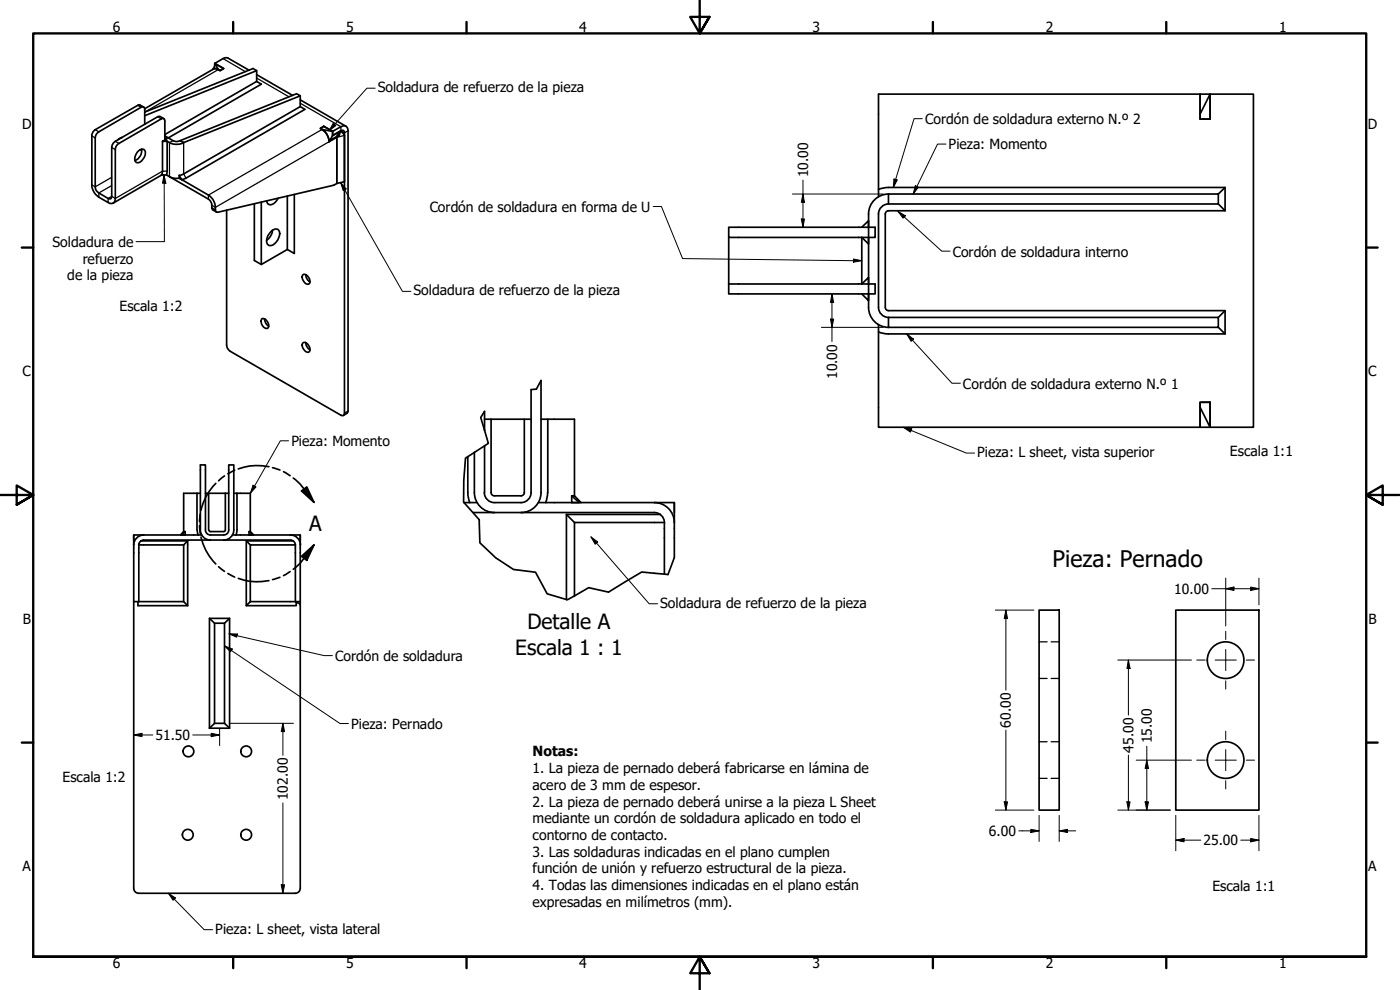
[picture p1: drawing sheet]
<svg xmlns="http://www.w3.org/2000/svg" width="420mm" height="297mm" viewBox="0 0 420 297" stroke-linecap="round" stroke-linejoin="round" font-family="sans-serif">
<!-- layer: Visible (ANSI) -->
<g fill="none" stroke="#000" stroke-width=".51">
<path d="M64.5 19l2.4-1.4 1.2-.3 6.6 3.8M64.5 19l2.6 1.6-1.1 .6-.5-.3M64.5 19.4v-.4l2.6 1.6-1.1 .6-.5-.3M64.5 19.4l-.7 1.5M64.5 19v.4M64.5 19l1 1.9M43.1 32.1l-1.3-.7-.5 .2-12.7 7.3-.7 .6-.3 .9v15.7l1.1 2.2 1 .9 2.7 1.6a1.31 1.31 0 0 0 1.6 .1 1.31 1.31 0 0 0 .6-1.4v-14.6l.2-.9 .9-1 12.7-7.3a.63 .63 0 0 1 1 .2l.1 6.1M43.4 33.6l32.5-13 1.1 .6-33.6 13.5M49.1 35.6l-1.2-.7-.6 .1-12.7 7.4-.6 .6-.5 1.2v14.7l-.2 .6h-.9l-3.1-1.9-.7-1.1v-15.1l.2-.8 .9-1.1 13-7.4 .5 .1 .2 .6v4.5M65.5 20.9a1.29 1.29 0 0 0-1.5-.1l-20.6 11.8M77 22.4l10.8 6.2M77 21.2v3.2"/>
<path d="M77 24.4l-27.5 16M77 24.4l1.4 .9-27.9 16.1M90.1 32l-35 20.2-1.3 .4M90.1 32l1.4 .8-35.7 20.7-1.3 .4M90.1 30l13.7 7.9M90.1 28.8v3.2M97.2 37.9l-1.1 .6a4.5 4.5 0 0 1 2.6 4M97.2 37.9l2.6 1.5v1.3l2.5-1.5a.63 .63 0 0 1 1 .3v84.8a.63 .63 0 0 1-1 .3l-33.2-19.2-.9-1-.2-.8v-40.6M97.2 37.9l-1.1 .6 .5 .3 3.2 .6 2.5-1.4a1.31 1.31 0 0 1 1.5-.1 1.31 1.31 0 0 1 .7 1.3v84.2l-.4 .6-1 .6M101.9 39.7a1.47 1.47 0 0 1-.8 1.5M102.4 39.4l1 1.2M102.5 39.2l-.6 .5"/>
<path d="M360.2 28.2h3v7.5h-3zM360.2 34.2v-6h-96.5v30.8M363.2 28.2v7.5h-3v-1.5M363.2 28.2h13v100h-13M363.2 28.2l-3 6M36.4 41.3h.1M36.6 41.3l-1.2 .6M41.6 45.3a1.12 1.12 0 0 1 1.4-.5 1.12 1.12 0 0 1 .6 1.4l-.4 1.1a1.98 1.98 0 0 1-2.4 1.4 2.5 2.5 0 0 1 .8-3.4zM42.5 44.8a3.2 3.2 0 0 1-2 3.4M48.6 52.4l-14.6 8.5M48.8 42.4l.7-.4 .7 .4zM48.8 42.4v9l-.3 1 1.5 .1"/>
<path d="M49.5 42a5.2 5.2 0 0 0 5.6 .8M49.5 40.8l2.8 1.5 .9 .2 .8-.3M49.5 41.2l.7 .4-.7 .4zM50 52.5l.9 .5M50.2 42.4v9l-.2 1.1M50.9 53l1.6 .5h1.3l8.7 5a5.1 5.1 0 0 1 2.2 4.8l.1 .2 .6 .2 34.6-8.1 1.1-.6M50.9 53l11.6 6.7 .7 .7 .4 .8 .2 1.7 1.2 .7M53.8 52.6l.7 1.3M53.8 52.6v.9l.7 .4M54 42.2l35-14.1 1.1 .7-35 14zM83.5 59.5a2.76 2.76 0 0 1-2.7 1.9l-.4-.3-.4-.9M86.2 58.9v16"/>
<path d="M88.3 58.3v17.8l-2.1-1.2M99 42.1l1.9-1 1.2-1.7-2.3 1.3-1.1 1.8M101.1 41.2l-2.4 1.3M101.1 41.2v13.8M103.4 54.5l-2.3 .5M263.7 56.8l3-.6h101v7h-101.1a.99 .99 0 0 0-.9 1M266.6 58.2h99v3h-99zM266.7 58.2a6 6 0 0 0-6 6M367.7 56.2l-2.1 2M76.3 61.1v17.1l2.1 1.2 7.8-4.5M78.4 60.6v18.8M81.5 69.3a1.38 1.38 0 0 1 1.8-.5 1.38 1.38 0 0 1 .6 1.9 3.1 3.1 0 0 1-3.3 2.9 2.6 2.6 0 0 1 .4-3.8z"/>
<path d="M81.8 69.1l-.6 1.7-1.2 1.3M218.7 68.2h42v3h-42zM218.7 71.2v14M258.6 68.2l2.1-2v2M260.7 68.2h1.9v3h-1.9M260.7 71.2v2l-2.1-2v14l2.1-2v2M260.7 64.2v4M260.7 71.2v14M263.7 64.2v28a3 3 0 0 0 3 3M265.7 64.2v28a.98 .98 0 0 0 1 1h101v7h-101.1l-2.9-.6M266.7 61.2a3 3 0 0 0-3 3M365.6 61.2l2.1 2"/>
<path d="M78.5 95.7a1.85 1.85 0 0 1 1.8 .9 1.85 1.85 0 0 1 0 1.9 2.03 2.03 0 0 1-1.8-2.8zM79.4 95.7l.4 1.3 .8 .8M90.9 82.4a1.85 1.85 0 0 1 1.8 .9 1.85 1.85 0 0 1-.1 2 2.03 2.03 0 0 1-1.7-2.9zM91.8 82.4l.3 1.3 .9 .9M218.7 85.2h42v3h-42zM258.6 88.2l2.1 2v-2M260.7 88.2a11.4 11.4 0 0 0 .6 6.8 6 6 0 0 0 5.4 3.2M260.7 85.2h1.9v3h-1.9M263.7 97.4v30.8h96.5v-6M266.6 95.2h99v3h-99zM365.6 98.2l2.1 2M367.7 93.2l-2.1 2"/>
<path d="M90.9 102.9a1.57 1.57 0 0 1 2 1.2 1.03 1.03 0 0 1-.6 1.6 2.1 2.1 0 0 1-1.4-2.8zM91.8 102.8l.3 1.3 .9 .9M159.4 116.9v30.9a3 3 0 0 1-3 3M162.4 114.2v33.6a6 6 0 0 1-6 6M140.4 137v11.3l.6 2.5M142.4 135.7v12.1a6 6 0 0 0 6 6M145.4 125.8h2v22a.98 .98 0 0 0 1 1M145.4 123.4v5.7M145.4 133.8v14M147.4 125.8h10M159.4 125.8h-2v22a.98 .98 0 0 1-1 1M162.4 125.8h2v22"/>
<path d="M164.4 125.8h8v23M360.2 120.7h3v7.5h-3zM360.2 122.2l3 6M363.2 120.7h-3v1.5M363.2 120.7v7.5M55.1 159.5h.5M55.1 159.5l-.9 1M59.1 148v11M59.2 159l.3 1.5M60.1 148h-5v11.5M61.7 148h6.9M62.6 148v11"/>
<path d="M62.7 159l.5 .5M67.6 148v11.3l-.4 .2h-4.1M70.2 148h4.9v11.5M71.1 148v11l-.3 1.5M74.7 159.5l1.1 1h-1.1v-1h.4M75.1 159.5l1 1M139.3 150.8h3.9M141.9 153.8h54.5M145.4 147.8a3 3 0 0 0 3 3M148.4 150.8h8M148.4 148.8h8M161.6 150.8h40.8v16.5"/>
<path d="M164.3 147.8l-.5 3M170 154.4l2.4 2.4M171.6 148.8h.8l2 2M171.6 148.8l2.2 2h-2.2zM196.4 150.8a6 6 0 0 1 6 6M196.4 153.8a3 3 0 0 1 3 3M198.2 154.4h-28.2v25.5M202.4 150.8v3M40.1 160.5v1.5M41.7 163.5v17h-1.6M41.7 163.2v.3M41.7 163.5h13.4"/>
<path d="M42.2 162.3h14.1v19.4h-14.9v-1.2M43.1 160.5h-3v106a1.49 1.49 0 0 0 1.5 1.5h47M43.1 160.5h17.4M43.1 160.5a3 3 0 0 0-3 3M54.4 160.5l1.2-1v1zM55.1 163.5v17h-13.4M56.3 162.3l-1.2 1.2M63.1 160.5h4.1a1.49 1.49 0 0 0 1.4-1.5v-19.5h1.6v19.5a3 3 0 0 1-3 3M63.2 160.5a1.49 1.49 0 0 1-1.5-1.5v-19.5h-1.6v19.5a3 3 0 0 0 3.1 3M69.7 160.5h20.4v106a1.49 1.49 0 0 1-1.5 1.5M73.9 162.3l1.2 1.2M87.1 162h-44a1.49 1.49 0 0 0-1.4 1.5"/>
<path d="M87.2 160.5a3 3 0 0 1 3 3M87.2 162a1.49 1.49 0 0 1 1.4 1.5M88 162.3h-14.1v19.4h15v-1.2M90.1 160.5v1.5M199.4 172.3v-15.5h-27v22M55.1 180.5l1.2 1.2M62.9 185.5h6v33h-6zM62.9 185.5l1.5 1.5M68.9 185.5l-1.5 1.5M75.1 180.5v-17h13.5v17h1.5M75.1 180.5h13.5M75.1 180.5l-1.2 1.2"/>
<path d="M88.9 180.8l1 .4 .2 .3M311.8 183.1h6.1v60h-6.1zM352.9 183.1h24.9v60h-24.9zM64.4 217v-30h3v30M64.4 217h3M64.4 217l-1.5 1.5M67.4 217l1.5 1.5"/>
<circle cx="367.8" cy="198.1" r="5.5"/>
<circle cx="56.5" cy="225.4" r="1.62"/>
<circle cx="73.9" cy="225.4" r="1.62"/>
<circle cx="367.8" cy="228" r="5.5"/>
<circle cx="56.4" cy="250.5" r="1.62"/>
<circle cx="73.9" cy="250.5" r="1.62"/>
</g>
<!-- layer: Visible Narrow (ANSI) -->
<g fill="none" stroke="#000" stroke-width=".38">
<path d="M66.9 17.6l6.8 3.9M28.6 38.9l1.1 .6M41.3 31.6l1.1 .6M47.3 35l1.1 .7M65.5 20.9l-22.1 12.7M77 23.4l9.7 5.7M90.1 31l12.2 7v1.2M96.6 38.8l-34.1 19.7v1.2M104.5 39.2l-1.1 .7-.9-.5M27.6 40.8l1 .6M33.5 44.2l1.1 .7M33.5 53.2l-4.9 2.9-1-.6"/>
<path d="M33.5 55.7l-3.8 2.2v1.3M34.6 42.4l1.1 .6M50.2 51.4h-1.4l-14.2 8.1-1.1-.6-1.1 .6v1.3M51.9 42.2l-1 .6v10.2M55.1 42.8v9.4l.7 1.3M98.7 42.5l-34.1 19.7-1-.6M100.9 41.1l.2 .1M101.1 41.2v13.8M103.4 40.6l-2.3 .6M63.6 62.3l1 .6M104.5 123.4l-1.1 .5"/>
</g>
<!-- layer: Break Line (ANSI) -->
<path d="M162.4 114.2l-1.4 2.6-1.6 .1M145.4 123.4l-1.1 1.9 2.3 7.7-6.9 4.5-.5 6.5-.1 6.6 4.7 5.3 .2 7 4.8 4.5 5.3 3.5 6.6 .8 3.5 6.5 6.1 1.7 6.4-3.6 5.9 1.4 10-6.1 7.9 .8 1.9-5.1" fill="none" stroke="#000" stroke-width=".51"/>
<!-- layer: Hidden (ANSI) -->
<path d="M311.8 192.6h2.5M315.5 192.6h2.4M311.8 203.6h2.5M315.5 203.6h2.4M311.8 222.6h2.5M311.8 233.5h2.5M315.5 222.6h2.4M315.5 233.5h2.4" fill="none" stroke="#000" stroke-width=".38"/>
<!-- layer: Detail Boundary (ANSI) -->
<g fill="none" stroke="#000" stroke-width=".51">
<path d="M59.9 157.7l.2 2.3M60.1 154.2l-.2 2.3M64.8 145a16.5 16.5 0 0 0-4.5 8.1M67.4 142.8l-1.8 1.5M70.4 141.1l-2 1.1M80.7 140h-.2a16.7 16.7 0 0 0-9 .7M81.8 140.3l2.2 .7M85.1 141.5l2 1.2M88 143.4l2.1 1.9 4.1 5.4M90.5 147.3l1.6-1.2 2.1 4.6zM60.3 161.1a16.5 16.5 0 0 0 4.5 8.1M65.6 170l1.8 1.4"/>
<path d="M68.4 172.1l2 1.1M71.5 173.5a17.3 17.3 0 0 0 9.2 .7M84 173.2l-2.2 .7M87.1 171.5l-2 1.2M90.5 166.9l3.7-3.4-2.1 4.6zM94.2 163.5l-4.1 5.5-2.1 1.8"/>
</g>
<path d="M90.5 147.3l1.6-1.2 2.1 4.6zM90.5 166.9l3.7-3.4-2.1 4.6z" fill="#000"/>
<!-- layer: Border (ANSI) -->
<g fill="none" stroke="#000" stroke-width=".7">
<path d="M70 6.6v3.4M140 6.6v3.4M210 0v10l-2.9-4.9h5.8l-2.9 4.9 2.9-4.9M280 6.6v3.4M350 6.6v3.4M6.5 74.3h3.5M410 74.3h3.4M0 148.5h10l-5-2.8v5.7l5-2.9-5 2.9M420 148.5h-10l5-2.8v5.7l-5-2.9 5 2.9M6.5 222.8h3.5M410 222.8h3.4M10 287.1v-277.1h400v277.1h-400h400"/>
<path d="M70 287.1v3.4M140 287.1v3.4M212.9 292l-2.9-4.9 2.9 4.9h-5.8l2.9-4.9v9.9M280 287.1v3.4M350 287.1v3.4"/>
</g>
<!-- layer: Dimension (ANSI) -->
<g fill="none" stroke="#000" stroke-width=".3">
<path d="M237.8 58.2h27.2M241 58.2l.4 2.5h-.9zM241 54v14.2M240.5 65.7h.9l-.4 2.5zM246.5 98.2h18.5M249.2 95.7h1l-.5 2.5zM249.7 88.2l.5 2.5h-1zM249.7 88.2v14.3M363.7 176.6h14.1M367.9 176.6l2.4-.5v1.1zM367.9 173.5v14.3M375.3 176.1l2.5 .5-2.5 .6z"/>
<path d="M377.8 173.5v8M298.7 183.1h11.6M301.9 183.1l.5 2.5h-1zM301.9 183.1v24M335.5 198h22.1M338.6 198l.6 2.6h-1zM338.6 198v16.6M65.9 218.6v5.1M69 217h19.1M84.9 217l.5 2.5h-1zM84.9 217v9.6M301.9 219.1v24"/>
<path d="M40.1 220.5l2.5-.5v1zM40.1 220.5h5.7M57.8 220.5h8.1M63.4 220l2.5 .5-2.5 .5zM338.6 226.6v16.5M341 228.1h16.6M344.2 228.1l.5 2.5h-1zM344.2 223.9v19.2M84.9 240.9v27.1M298.7 243.1h11.6M301.4 240.6h1l-.5 2.5zM305.8 249.3h6"/>
<path d="M309.4 248.8l2.4 .5-2.4 .5zM311.8 244.7v7.8M317.9 249.3l2.5-.5v1zM317.9 249.3h4.9M317.9 244.7v7.8M335.5 243.1h15.7M338.2 240.6h1l-.6 2.5zM343.7 240.6h1l-.5 2.5zM352.9 252.1l2.4-.5v1zM352.9 252.1h7.5M352.9 244.7v10.6M372.4 252.1h5.4"/>
<path d="M375.3 251.6l2.5 .5-2.5 .5zM377.8 244.7v10.6M84.4 265.5h1l-.5 2.5z"/>
</g>
<g fill="#000">
<path d="M240.5 65.7h.9l-.4 2.5zM241 58.2l.4 2.5h-.9zM249.2 95.7h1l-.5 2.5zM249.7 88.2l.5 2.5h-1zM367.9 176.6l2.4-.5v1.1zM375.3 176.1l2.5 .5-2.5 .6zM301.9 183.1l.5 2.5h-1zM84.9 217l.5 2.5h-1zM338.6 198l.6 2.6h-1zM40.1 220.5l2.5-.5v1zM63.4 220l2.5 .5-2.5 .5zM344.2 228.1l.5 2.5h-1z"/>
<path d="M301.4 240.6h1l-.5 2.5zM309.4 248.8l2.4 .5-2.4 .5zM317.9 249.3l2.5-.5v1zM338.2 240.6h1l-.6 2.5zM343.7 240.6h1l-.5 2.5zM352.9 252.1l2.4-.5v1zM375.3 251.6l2.5 .5-2.5 .5zM84.4 265.5h1l-.5 2.5z"/>
</g>
<!-- layer: Symbol (ANSI) -->
<g fill="none" stroke="#000" stroke-width=".3">
<path d="M100 37l.8 .7-2.1 1.5zM112.6 26.5h-2.5l-11.4 12.7M276.8 35.6h-2.5l-6.2 20.6M49.2 52.5l.6 2.5h-1zM49.2 52.5l.1 20h-8.5M102.2 54.8l1.7 1.9-.9 .5zM102.2 54.8l18.6 32.6h2.5M268.3 53.7l1 .3-1.2 2.2zM274.7 55.7l.9 .5-1.5 2zM283.9 43.2h-2.5l-7.3 15M196 62h2.5l6.4 15.6 53.7 .6M256.2 77.7l2.4 .5-2.4 .5z"/>
<path d="M269.5 63.4l2.2 1.4-.7 .7zM269.5 63.4l13.1 12h2.5M272.1 100.2l2 1.5-.7 .7zM272.1 100.2l13.6 14.8h2.5M86.6 132.3h-2.5l-9 15.7M271.1 128.2l2.5 .5-.4 1zM271.1 128.2l18.9 7.7h2.5M75.9 145.6l.9 .5-1.7 1.9zM177.4 161.1l2 1.5-.8 .7zM177.4 161.1l17.4 20.1h2.6M67.4 193.8l2.3 .9-.5 .9zM67.4 193.8l34.6 23.3h2.6"/>
<path d="M68.7 190.2h2.5l-.2 1zM68.7 190.2l28.6 6.5h2.5M50.5 268l2.1 1.4-.7 .7zM50.5 268l10.8 10.9h2.5"/>
</g>
<g fill="#000">
<path d="M100 37l.8 .7-2.1 1.5zM49.2 52.5l.6 2.5h-1zM102.2 54.8l1.7 1.9-.9 .5zM268.3 53.7l1 .3-1.2 2.2zM274.7 55.7l.9 .5-1.5 2zM256.2 77.7l2.4 .5-2.4 .5zM269.5 63.4l2.2 1.4-.7 .7zM272.1 100.2l2 1.5-.7 .7zM271.1 128.2l2.5 .5-.4 1zM75.9 145.6l.9 .5-1.7 1.9zM177.4 161.1l2 1.5-.8 .7zM67.4 193.8l2.3 .9-.5 .9z"/>
<path d="M68.7 190.2h2.5l-.2 1zM50.5 268l2.1 1.4-.7 .7z"/>
</g>
<!-- layer: Center Mark (ANSI) -->
<path d="M359.2 198h2.5M364.7 198h6.3M367.9 189.4v2.5M367.9 194.9v6.3M374 198h2.5M367.9 204.3v2.4M367.9 219.4v2.5M359.2 228.1h2.5M364.7 228.1h6.3M367.9 224.9v6.4M367.9 234.2v2.5M374 228.1h2.5" fill="none" stroke="#000" stroke-width=".3"/>
<text font-size="6.9" x="315.8" y="170.1">Pieza: Pernado</text>
<g font-size="6.3">
<text x="92.8" y="159.4">A</text>
<text x="158.3" y="188.8">Detalle A</text>
<text x="154.6" y="196.4">Escala 1 : 1</text>
</g>
<g font-size="4.2">
<text x="33.8" y="9.6">6</text>
<text x="103.9" y="9.6">5</text>
<text x="173.9" y="9.6">4</text>
<text x="243.8" y="9.6">3</text>
<text x="313.9" y="9.6">2</text>
<text x="383.9" y="9.6">1</text>
<text x="113.4" y="27.6">Soldadura de refuerzo de la pieza</text>
<text x="6.7" y="38.7">D</text>
<text x="277.6" y="37.3">Cordón de soldadura externo N.º 2</text>
<text x="410.5" y="38.7">D</text>
<text x="284.7" y="44.8">Pieza: Momento</text>
<text x="242.5" y="53.2" transform="rotate(-90 242.5 53.2)">10.00</text>
<text x="129" y="63.7">Cordón de soldadura en forma de U</text>
<text x="15.7" y="74">Soldadura de</text>
<text x="285.9" y="77.1">Cordón de soldadura interno</text>
<text x="24.8" y="79.1">refuerzo</text>
<text x="20.2" y="84.1">de la pieza</text>
<text x="124.1" y="88.6">Soldadura de refuerzo de la pieza</text>
<text x="35.9" y="93.3">Escala 1:2</text>
<text x="6.8" y="113">C</text>
<text x="251.2" y="113.7" transform="rotate(-90 251.2 113.7)">10.00</text>
<text x="410.7" y="113">C</text>
<text x="289" y="116.6">Cordón de soldadura externo N.º 1</text>
<text x="87.4" y="133.7">Pieza: Momento</text>
<text x="293.3" y="137.1">Pieza: L sheet, vista superior</text>
<text x="369.1" y="136.7">Escala 1:1</text>
<text x="352.4" y="178.2">10.00</text>
<text x="198.1" y="182.3">Soldadura de refuerzo de la pieza</text>
<text x="6.9" y="187.2">B</text>
<text x="410.7" y="187.2">B</text>
<text x="100.6" y="198.4">Cordón de soldadura</text>
<text x="105.3" y="218.7">Pieza: Pernado</text>
<text x="303.4" y="218.3" transform="rotate(-90 303.4 218.3)">60.00</text>
<text x="46.7" y="222">51.50</text>
<text x="159.8" y="226.9">Notas:</text>
<text x="340.2" y="225.8" transform="rotate(-90 340.2 225.8)">45.00</text>
<text x="345.7" y="223.1" transform="rotate(-90 345.7 223.1)">15.00</text>
<text x="159.8" y="232">1. La pieza de pernado deberá fabricarse en lámina de</text>
<text x="18.8" y="234.7">Escala 1:2</text>
<text x="159.8" y="237">acero de 3 mm de espesor.</text>
<text x="86.4" y="240.1" transform="rotate(-90 86.4 240.1)">102.00</text>
<text x="159.8" y="242">2. La pieza de pernado deberá unirse a la pieza L Sheet</text>
<text x="159.8" y="247">mediante un cordón de soldadura aplicado en todo el</text>
<text x="296.8" y="250.8">6.00</text>
<text x="159.8" y="252">contorno de contacto.</text>
<text x="159.8" y="257">3. Las soldaduras indicadas en el plano cumplen</text>
<text x="361.2" y="253.6">25.00</text>
<text x="6.8" y="261.4">A</text>
<text x="159.8" y="262.1">función de unión y refuerzo estructural de la pieza.</text>
<text x="410.7" y="261.4">A</text>
<text x="159.8" y="267.1">4. Todas las dimensiones indicadas en el plano están</text>
<text x="363.9" y="267.3">Escala 1:1</text>
<text x="159.8" y="272.1">expresadas en milímetros (mm).</text>
<text x="64.6" y="280.1">Pieza: L sheet, vista lateral</text>
<text x="33.8" y="290.5">6</text>
<text x="103.9" y="290.5">5</text>
<text x="173.9" y="290.5">4</text>
<text x="243.8" y="290.5">3</text>
<text x="313.9" y="290.5">2</text>
<text x="383.9" y="290.5">1</text>
</g>
</svg>
